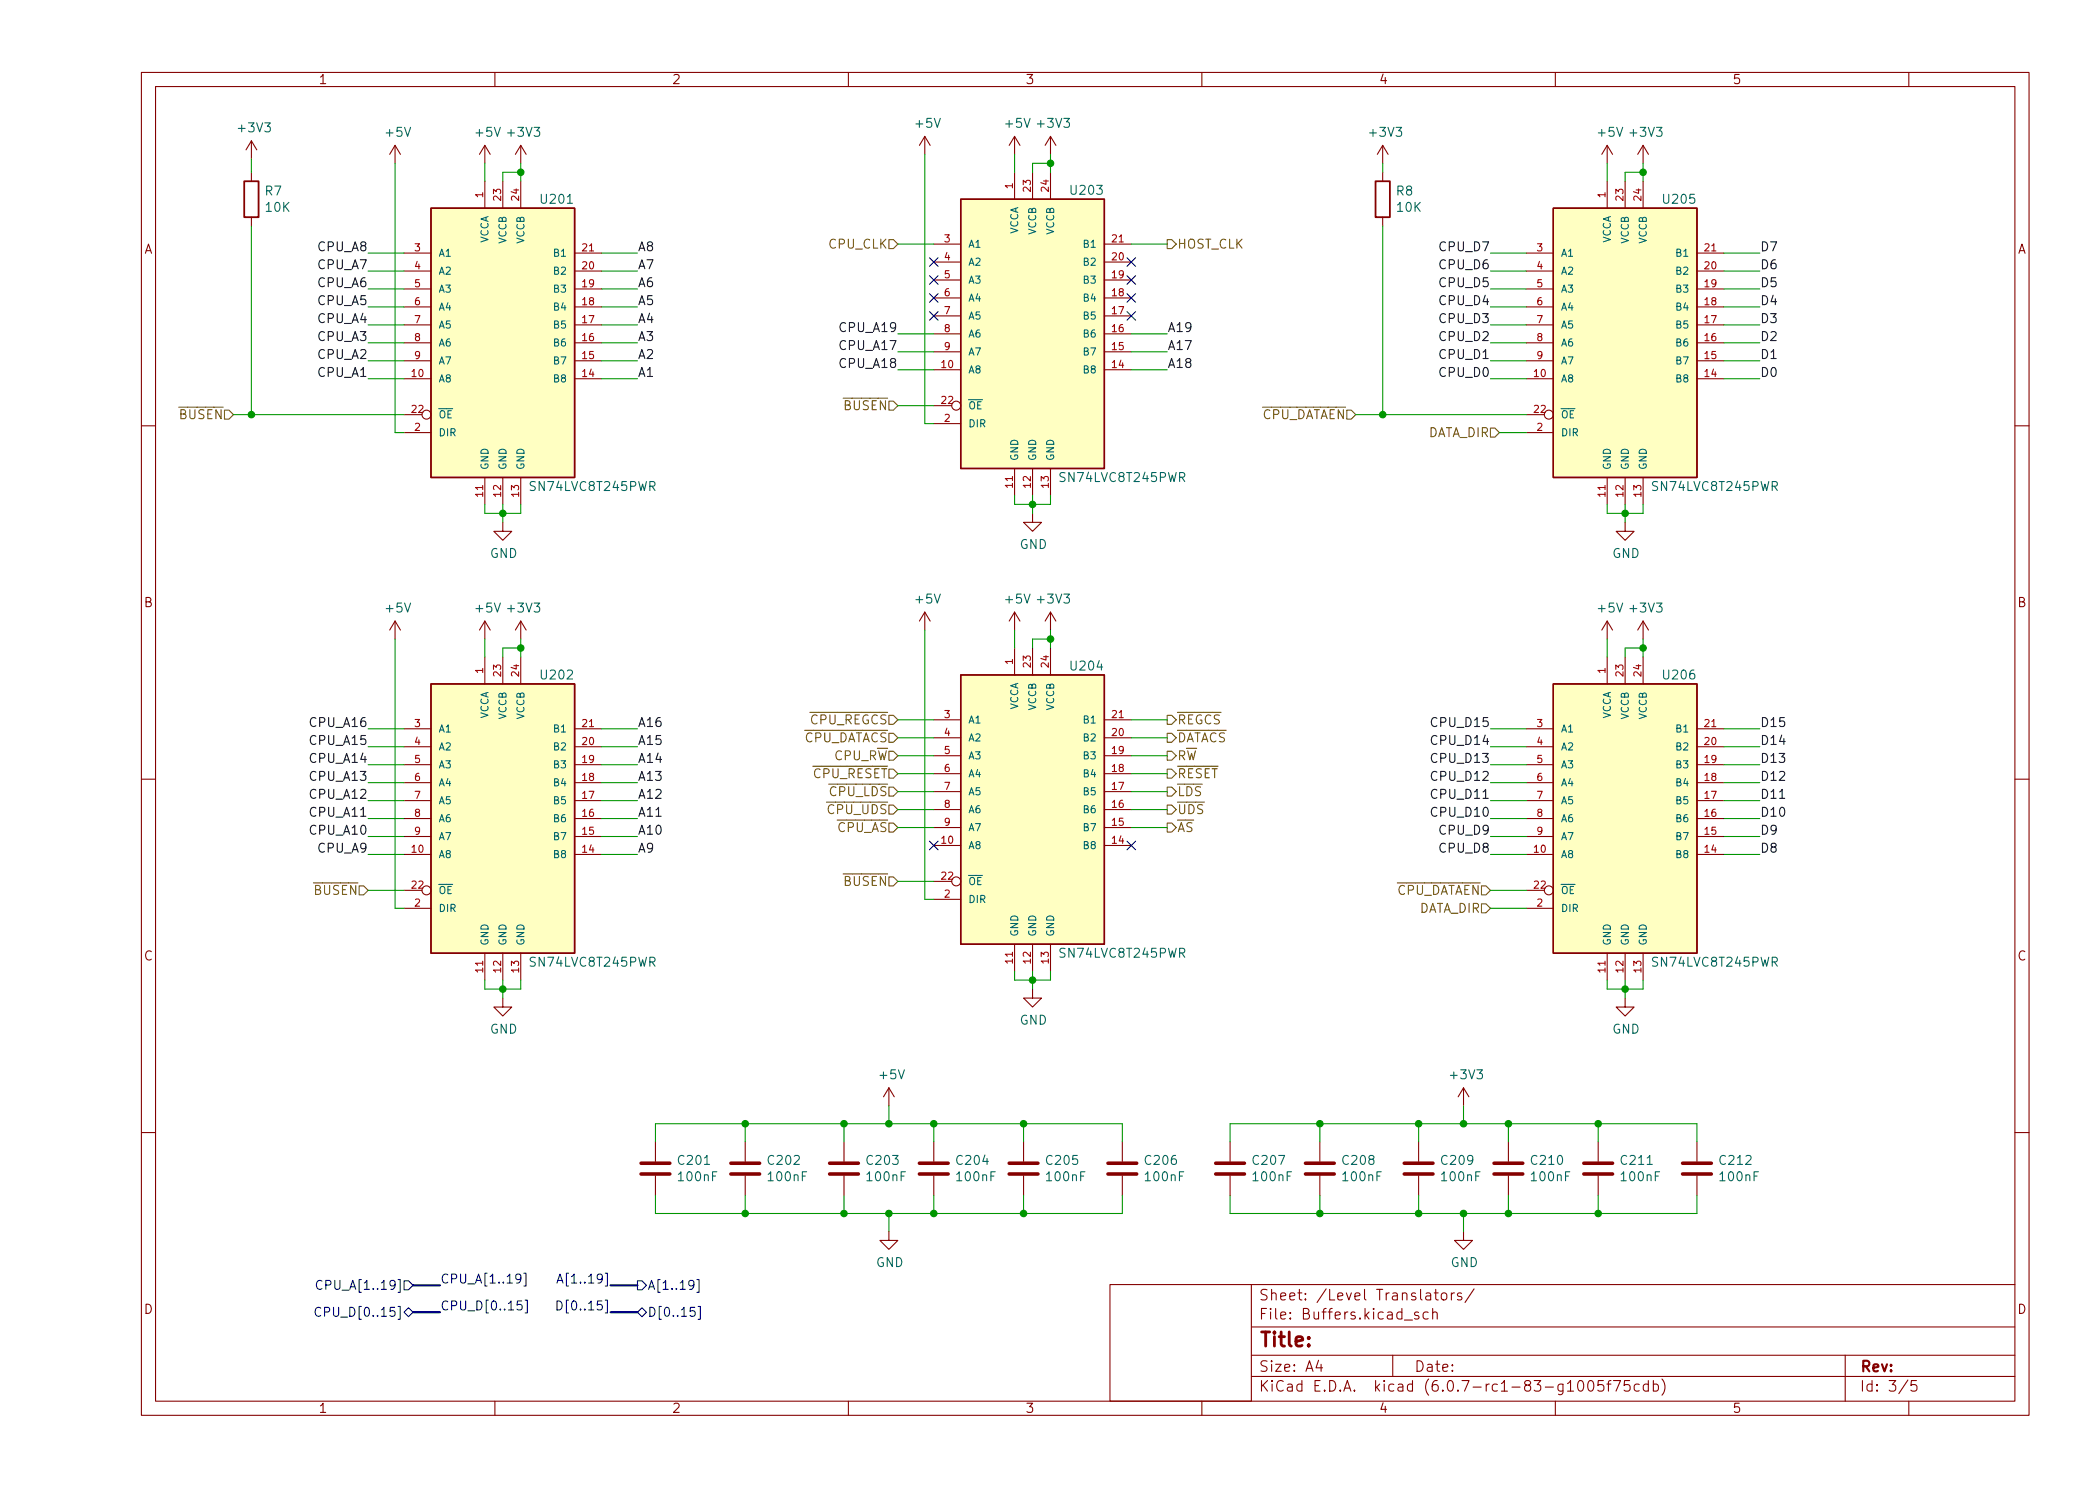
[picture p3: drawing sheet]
<svg xmlns="http://www.w3.org/2000/svg" width="297mm" height="210mm" viewBox="0 0 297 210" stroke-linecap="round" stroke-linejoin="round" font-family="sans-serif">
<g fill="none" stroke="#840000" stroke-width=".15">
<path d="M20 10.2h267v190.1h-267zM22 12.2h263v186.1h-263zM35.6 19.9l-.8 1.3M35.6 19.9v2.6M35.6 19.9l.7 1.3M70 10.2v2M120 10.2v2M130.8 19.3l-.8 1.3M130.8 19.3v2.5M130.8 19.3l.8 1.3M143.5 19.3v2.5M143.5 19.3l-.8 1.3"/>
<path d="M143.5 19.3l.8 1.3M148.6 19.3v2.5M148.6 19.3l-.8 1.3M148.6 19.3l.8 1.3M170 10.2v2M220 10.2v2M270 10.2v2M35.6 24.4v1.2M35.6 30.7v1.3M55.9 20.6l-.8 1.2M55.9 20.6v2.5M55.9 20.6l.7 1.2"/>
<path d="M57.1 38.3h3.9M57.1 35.8h3.9M68.6 20.6v2.5M68.6 25.6v3.9M68.6 20.6l-.8 1.2M68.6 20.6l.7 1.2M71.1 25.6v3.9M73.7 20.6l-.8 1.2M73.7 20.6v2.5M73.7 25.6v3.9M73.7 20.6l.7 1.2M81.3 38.3h3.8"/>
<path d="M81.3 35.8h3.8M132.1 39.6h3.8M132.1 37.1h3.8M132.1 34.5h3.8M143.5 24.4v3.8M146 24.4v3.8M148.6 24.4v3.8M156.2 39.6h3.8M156.2 37.1h3.8M156.2 34.5h3.8M195.6 20.6v2.5M195.6 24.4v1.2"/>
<path d="M195.6 30.7v1.3M195.6 20.6l-.8 1.2M195.6 20.6l.7 1.2M215.9 38.3h3.8M215.9 35.8h3.8M227.3 20.6l-.7 1.2M227.3 20.6v2.5M227.3 25.6v3.9M227.3 20.6l.8 1.2M229.9 25.6v3.9M232.4 20.6l-.8 1.2M232.4 20.6v2.5"/>
<path d="M232.4 25.6v3.9M232.4 20.6l.8 1.2M240 38.3h3.8M240 35.8h3.8M57.1 53.6h3.9M57.1 51h3.9M57.1 48.5h3.9M57.1 46h3.9M57.1 43.4h3.9M57.1 40.9h3.9M57.1 58.7h2.6M81.3 53.6h3.8"/>
<path d="M81.3 51h3.8M81.3 48.5h3.8M81.3 46h3.8M81.3 43.4h3.8M81.3 40.9h3.8M132.1 52.3h3.8M132.1 49.8h3.8M132.1 47.2h3.8M132.1 44.7h3.8M132.1 42.2h3.8M132.1 59.9h3.8M132.1 57.4h2.5"/>
<path d="M156.2 52.3h3.8M156.2 49.8h3.8M156.2 47.2h3.8M156.2 44.7h3.8M156.2 42.2h3.8M215.9 53.6h3.8M215.9 51h3.8M215.9 48.5h3.8M215.9 46h3.8M215.9 43.4h3.8M215.9 40.9h3.8M215.9 58.7h2.5"/>
<path d="M240 53.6h3.8M240 51h3.8M240 48.5h3.8M240 46h3.8M240 43.4h3.8M240 40.9h3.8M20 60.2h2M57.1 61.2h3.9M68.6 67.6v3.8M71.1 73.9v1.3h1.3l-1.3 1.2-1.3-1.2h1.3M71.1 67.6v3.8M73.7 67.6v3.8"/>
<path d="M143.5 66.3v3.8M146 72.6v1.3h1.3l-1.3 1.3-1.2-1.3h1.2M146 66.3v3.8M148.6 66.3v3.8M215.9 61.2h3.8M227.3 67.6v3.8M229.9 73.9v1.3h1.2l-1.2 1.2-1.3-1.2h1.3M229.9 67.6v3.8M232.4 67.6v3.8M285 60.2h2M55.9 87.9v2.5M55.9 87.9l-.8 1.2"/>
<path d="M55.9 87.9l.7 1.2M68.6 87.9l-.8 1.2M68.6 87.9v2.5M68.6 93v3.8M68.6 87.9l.7 1.2M71.1 93v3.8M73.7 87.9v2.5M73.7 93v3.8M73.7 87.9l-.8 1.2M73.7 87.9l.7 1.2M130.8 86.6v2.5M130.8 86.6l-.8 1.3"/>
<path d="M130.8 86.6l.8 1.3M143.5 86.6v2.5M143.5 91.7v3.8M143.5 86.6l-.8 1.3M143.5 86.6l.8 1.3M146 91.7v3.8M148.6 86.6v2.5M148.6 91.7v3.8M148.6 86.6l-.8 1.3M148.6 86.6l.8 1.3M227.3 87.9v2.5M227.3 93v3.8"/>
<path d="M227.3 87.9l-.7 1.2M227.3 87.9l.8 1.2M229.9 93v3.8M232.4 87.9v2.5M232.4 93v3.8M232.4 87.9l-.8 1.2M232.4 87.9l.8 1.2M20 110.2h2M57.1 118.4h3.9M57.1 115.8h3.9M57.1 113.3h3.9M57.1 110.7h3.9"/>
<path d="M57.1 108.2h3.9M57.1 105.7h3.9M57.1 103.1h3.9M81.3 118.4h3.8M81.3 115.8h3.8M81.3 113.3h3.8M81.3 110.7h3.8M81.3 108.2h3.8M81.3 105.7h3.8M81.3 103.1h3.8M132.1 119.6h3.8M132.1 117.1h3.8"/>
<path d="M132.1 114.5h3.8M132.1 112h3.8M132.1 109.5h3.8M132.1 106.9h3.8M132.1 104.4h3.8M132.1 101.8h3.8M156.2 119.6h3.8M156.2 117.1h3.8M156.2 114.5h3.8M156.2 112h3.8M156.2 109.5h3.8M156.2 106.9h3.8"/>
<path d="M156.2 104.4h3.8M156.2 101.8h3.8M215.9 118.4h3.8M215.9 115.8h3.8M215.9 113.3h3.8M215.9 110.7h3.8M215.9 108.2h3.8M215.9 105.7h3.8M215.9 103.1h3.8M240 118.4h3.8M240 115.8h3.8M240 113.3h3.8"/>
<path d="M240 110.7h3.8M240 108.2h3.8M240 105.7h3.8M240 103.1h3.8M285 110.2h2M57.1 120.9h3.9M57.1 128.5h3.9M57.1 126h2.6M68.6 134.9v3.8M71.1 134.9v3.8M73.7 134.9v3.8M81.3 120.9h3.8"/>
<path d="M132.1 127.2h3.8M132.1 124.7h2.5M143.5 133.6v3.8M146 139.9v1.3h1.3l-1.3 1.3-1.2-1.3h1.2M146 133.6v3.8M148.6 133.6v3.8M215.9 120.9h3.8M215.9 128.5h3.8M215.9 126h2.5M227.3 134.9v3.8M229.9 134.9v3.8M232.4 134.9v3.8"/>
<path d="M240 120.9h3.8M71.1 141.2v1.3h1.3l-1.3 1.3-1.3-1.3h1.3M125.7 153.9l-.7 1.3M125.7 153.9v2.6M125.7 153.9l.8 1.3M207 153.9l-.8 1.3M207 153.9v2.6M207 153.9l.8 1.3M229.9 141.2v1.3h1.2l-1.2 1.3-1.3-1.3h1.3M20 160.2h2M92.7 161.5v2.8M92.7 166.4v2.8"/>
<path d="M105.4 161.5v2.8M105.4 166.4v2.8M119.4 161.5v2.8M119.4 166.4v2.8M125.7 174.2v1.3h1.3l-1.3 1.3-1.2-1.3h1.2M132.1 161.5v2.8M132.1 166.4v2.8M144.8 161.5v2.8M144.8 166.4v2.8M158.7 161.5v2.8M158.7 166.4v2.8M174 161.5v2.8"/>
<path d="M174 166.4v2.8M186.7 161.5v2.8M186.7 166.4v2.8M200.7 161.5v2.8M200.7 166.4v2.8M207 174.2v1.3h1.3l-1.3 1.3-1.3-1.3h1.3M213.4 161.5v2.8M213.4 166.4v2.8M226.1 161.5v2.8M226.1 166.4v2.8M240 161.5v2.8M240 166.4v2.8"/>
<path d="M285 160.2h2M70 198.3v2M120 198.3v2M157 181.8h20v16.5h-20zM170 198.3v2M177 194.8h108M177 191.8h108M177 187.8h108M177 181.8h108M186.5 192.5l-.4 1h1M186.9 193v1M197 191.8v3"/>
<path d="M198.6 186.8h1.2M200.6 185.7l-.3-.1-.2 .2v.3l.5 .1 .1 .1-.1 .3h-.1h-.4M202 185.7l-.4-.1-.3 .3v.4l.1 .3h.2h.4M202.6 185.8a.37 .37 0 0 1 .7 0v.8M202.6 185.1v1.5M202.9 182.9h.5M203.1 182.4v1.3v.2h.3M203.9 183.1a.41 .41 0 0 1 .4-.2 .41 .41 0 0 1 .3 .3v.4a.41 .41 0 0 1-.3 .3 .41 .41 0 0 1-.4-.3zM205.3 182.9v1M205.7 182.9l-.3 .1-.1 .2M206.7 183l-.3-.1-.3 .2 .1 .3 .5 .1 .1 .1-.1 .3h-.1h-.5M208.5 182.4l-1.3 1.9"/>
<path d="M220 198.3v2M223.4 195.4a.36 .36 0 0 1 .5 .2 .77 .77 0 0 1-.4 1.2 1 1 0 0 1-.1-1.4zM224.8 195.4a.36 .36 0 0 1 .6 .2 .77 .77 0 0 1-.5 1.2 1 1 0 0 1-.1-1.4zM226.8 195.3h-.7l-.1 .7 .2-.1 .5 .1 .2 .2-.1 .5-.2 .1h-.4l-.2-.1M227.3 195.8h.6M227.9 195.3l-.3 .1-.1 .1v1.3M228.2 195.3h1l-.6 1.5M230.5 195.3h-.7l-.1 .7 .2-.1 .5 .1 .2 .2-.1 .5-.2 .1h-.4l-.2-.1M231.9 195.9l-.5-.1-.3 .3v.4l.2 .3h.1h.5M233.1 195.9l-.4-.1-.3 .3v.4l.2 .3h.1h.4M233.1 195.3v1.5M233.9 195.9l.4-.1 .3 .3v.4l-.2 .3h-.1h-.4"/>
<path d="M233.9 195.3v1.5M235.1 195.1a1.72 1.72 0 0 1 0 2.3M261 191.8v6.5M269.9 195.3l-1.3 1.9M270 198.3v2M271.1 195.3h-.7l-.1 .7 .2-.1 .5 .1 .2 .2-.1 .5-.2 .1h-.4l-.2-.1"/>
<circle cx="60.3" cy="58.7" r=".63"/>
<circle cx="135.3" cy="57.4" r=".63"/>
<circle cx="219.1" cy="58.7" r=".63"/>
<circle cx="60.3" cy="126" r=".63"/>
<circle cx="135.3" cy="124.7" r=".63"/>
<circle cx="219.1" cy="126" r=".63"/>
</g>
<g fill="none" stroke="#840000" stroke-width=".51">
<path d="M90.7 166.1h4M90.7 164.6h4M103.4 166.1h4M103.4 164.6h4M117.3 166.1h4.1M117.3 164.6h4.1M130 166.1h4.1M130 164.6h4.1M142.7 166.1h4.1M142.7 164.6h4.1M156.7 166.1h4.1M156.7 164.6h4.1"/>
<path d="M172 166.1h4M172 164.6h4M184.7 166.1h4M184.7 164.6h4M198.6 166.1h4.1M198.6 164.6h4.1M211.3 166.1h4.1M211.3 164.6h4.1M224 166.1h4.1M224 164.6h4.1M238 166.1h4.1M238 164.6h4.1"/>
</g>
<g fill="#ffffc2" stroke="#ffffc2" stroke-width=".14">
<path d="M135.9 95.5h20.3v38.1h-20.3z"/>
<path d="M219.7 29.5h20.3v38.1h-20.3z"/>
<path d="M61 29.5h20.3v38.1h-20.3z"/>
<path d="M135.9 28.2h20.3v38.1h-20.3z"/>
<path d="M219.7 96.8h20.3v38.1h-20.3z"/>
<path d="M61 96.8h20.3v38.1h-20.3z"/>
</g>
<path d="M61 29.5h20.3v38.1h-20.3zM135.9 28.2h20.3v38.1h-20.3zM219.7 29.5h20.3v38.1h-20.3zM61 96.8h20.3v38.1h-20.3zM135.9 95.5h20.3v38.1h-20.3zM219.7 96.8h20.3v38.1h-20.3z" fill="none" stroke="#840000" stroke-width=".2"/>
<path d="M34.5 25.6h2.1v5.1h-2.1zM194.6 25.6h2v5.1h-2z" fill="none" stroke="#840000" stroke-width=".25"/>
<g fill="none" stroke="#725600" stroke-width=".15">
<path d="M125.7 33.9h.7l.6 .6-.6 .7h-.7zM165.1 33.9h.6l.7 .6-.7 .7h-.6zM31.7 58h.7l.6 .7-.6 .6h-.7zM125.7 56.8h.7l.6 .6-.6 .6h-.7zM190.5 58h.6l.7 .7-.7 .6h-.6zM210.8 60.6h.7l.6 .6-.6 .6h-.7zM125.7 116.5h.7l.6 .6-.6 .6h-.7zM125.7 103.8h.7l.6 .6-.6 .6h-.7zM125.7 111.4h.7l.6 .6-.6 .6h-.7zM165.1 116.5h.6l.7 .6-.7 .6h-.6zM165.1 108.8h.6l.7 .7-.7 .6h-.6zM165.1 106.3h.6l.7 .6-.7 .7h-.6z"/>
<path d="M165.1 113.9h.6l.7 .6-.7 .7h-.6zM165.1 101.2h.6l.7 .6-.7 .7h-.6zM165.1 103.8h.6l.7 .6-.7 .6h-.6zM165.1 111.4h.6l.7 .6-.7 .6h-.6zM166.9 113.9v1l.2 .2h.4l.1-.2v-1M168.2 113.9a.64 .64 0 0 1 .7 .6 .64 .64 0 0 1-.7 .6zM170.1 113.9h-.5l-.1 .1v.3l.5 .3 .1 .3-.2 .2h-.5M50.8 125.3h.6l.7 .7-.7 .6h-.6zM125.7 124.1h.7l.6 .6-.6 .6h-.7zM209.5 127.9h.7l.6 .6-.6 .7h-.7zM209.5 125.3h.7l.6 .7-.6 .6h-.7z"/>
</g>
<g fill="none" stroke="#000084" stroke-width=".15">
<path d="M131.5 36.5l1.2 1.2M131.5 39l1.2 1.2M132.7 36.5l-1.2 1.2M132.7 39l-1.2 1.2M159.4 39l1.2 1.2M159.4 36.5l1.2 1.2M160.6 39l-1.2 1.2M160.6 36.5l-1.2 1.2M131.5 44.1l1.2 1.2M131.5 41.5l1.2 1.3M132.7 44.1l-1.2 1.2M132.7 41.5l-1.2 1.3"/>
<path d="M159.4 41.5l1.2 1.3M159.4 44.1l1.2 1.2M160.6 41.5l-1.2 1.3M160.6 44.1l-1.2 1.2M131.5 119l1.2 1.2M132.7 119l-1.2 1.2M159.4 119l1.2 1.2M160.6 119l-1.2 1.2M45.4 185.1a.51 .51 0 0 0-.7 0 .51 .51 0 0 0-.1 .6 .48 .48 0 0 0 .2 .5 .48 .48 0 0 0 .6-.1M45.5 181.3a.51 .51 0 0 0-.6 0 .51 .51 0 0 0-.1 .6 .48 .48 0 0 0 .2 .5 .48 .48 0 0 0 .5-.1M57.1 185.7l.7-.7 .6 .7-.6 .6zM57.1 181.2h.7l.6 .7-.6 .6h-.7z"/>
<path d="M73.7 180.8l-.3 .3h-.2l-.2-.3v-.3l.1-.2h.3l.2 .1a.84 .84 0 0 1-.3 1.1h-.2M73.8 184.1h-.6l-.1 .6 .2-.1h.4l.2 .2-.1 .4-.2 .1h-.3l-.2-.1M74.1 180.1h.3v1.9h-.3M74.3 184h.3v1.8h-.3M78.8 181.5l.4-1.2 .4 1.2M78.8 184.1a.64 .64 0 0 1 .7 .6 .64 .64 0 0 1-.7 .6zM78.9 181.2h.6M90.2 185.7l.6-.7 .6 .7-.6 .6zM90.2 181.2h.6l.6 .7-.6 .6h-.6zM98.1 181.7l-.2 .2h-.2l-.3-.2v-.3l.1-.2h.4l.2 .1a.84 .84 0 0 1-.3 1.1h-.3M98.3 185h-.6l-.1 .6 .2-.1h.4l.1 .2v.4l-.2 .1h-.3l-.2-.1M98.6 181h.3v1.9h-.3"/>
<path d="M98.8 184.9h.3v1.8h-.3"/>
</g>
<path d="M251.7 113h.7" fill="none" stroke="#0f0f0f" stroke-width=".15"/>
<path d="M58.4 185.7h3.8M58.4 181.9h3.8M86.4 185.7h3.8M86.4 181.9h3.8" fill="none" stroke="#000084" stroke-width=".3"/>
<g fill="none" stroke="#009600" stroke-width=".15">
<path d="M35.6 22.5v1.9M35.6 32v26.7M52.1 35.8h5M52.1 38.3h5M55.9 23.1v38.1h1.2M68.6 23.1v2.5M73.7 24.4h-2.6v1.2M73.7 23.1v2.5M85.1 35.8h5.1M85.1 38.3h5.1M127 34.5h5.1M130.8 21.8v38.1h1.3"/>
<path d="M143.5 21.8v2.6M148.6 23.1h-2.6v1.3M148.6 21.8v2.6M160 34.5h5.1M195.6 23.1v1.3M195.6 32v26.7M210.8 35.8h5.1M210.8 38.3h5.1M227.3 23.1v2.5M232.4 23.1v2.5M232.4 24.4h-2.5v1.2M243.8 35.8h5.1"/>
<path d="M243.8 38.3h5.1M33 58.7h24.1M52.1 53.6h5M52.1 48.5h5M52.1 46h5M52.1 51h5M52.1 43.4h5M52.1 40.9h5M85.1 53.6h5.1M85.1 48.5h5.1M85.1 46h5.1M85.1 51h5.1"/>
<path d="M85.1 43.4h5.1M85.1 40.9h5.1M127 52.3h5.1M127 47.2h5.1M127 49.8h5.1M127 57.4h5.1M160 52.3h5.1M160 47.2h5.1M160 49.8h5.1M191.8 58.7h24.1M210.8 53.6h5.1M210.8 48.5h5.1"/>
<path d="M210.8 46h5.1M210.8 51h5.1M210.8 43.4h5.1M210.8 40.9h5.1M243.8 53.6h5.1M243.8 48.5h5.1M243.8 46h5.1M243.8 51h5.1M243.8 43.4h5.1M243.8 40.9h5.1M68.6 71.4v1.2h5.1v-1.2M71.1 71.4v2.5"/>
<path d="M143.5 70.1v1.3h5.1v-1.3M146 70.1v2.5M212.1 61.2h3.8M227.3 71.4v1.2h5.1v-1.2M229.9 71.4v2.5M55.9 90.4v38.1h1.2M68.6 90.4v2.6M73.7 91.7h-2.6v1.3M73.7 90.4v2.6M130.8 89.1v38.1h1.3M143.5 89.1v2.6M148.6 90.4h-2.6v1.3"/>
<path d="M148.6 89.1v2.6M227.3 90.4v2.6M232.4 90.4v2.6M232.4 91.7h-2.5v1.3M52.1 113.3h5M52.1 105.7h5M52.1 108.2h5M52.1 110.7h5M52.1 115.8h5M52.1 118.4h5M52.1 103.1h5M85.1 113.3h5.1"/>
<path d="M85.1 105.7h5.1M85.1 108.2h5.1M85.1 110.7h5.1M85.1 115.8h5.1M85.1 118.4h5.1M85.1 103.1h5.1M127 114.5h5.1M127 101.8h5.1M127 106.9h5.1M127 109.5h5.1M127 112h5.1M127 117.1h5.1"/>
<path d="M127 104.4h5.1M160 114.5h5.1M160 101.8h5.1M160 106.9h5.1M160 109.5h5.1M160 112h5.1M160 117.1h5.1M160 104.4h5.1M210.8 113.3h5.1M210.8 105.7h5.1M210.8 108.2h5.1M210.8 110.7h5.1"/>
<path d="M210.8 115.8h5.1M210.8 118.4h5.1M210.8 103.1h5.1M243.8 113.3h5.1M243.8 105.7h5.1M243.8 108.2h5.1M243.8 110.7h5.1M243.8 115.8h5.1M243.8 118.4h5.1M243.8 103.1h5.1M52.1 120.9h5M52.1 126h5"/>
<path d="M68.6 138.7v1.2h5.1v-1.2M71.1 138.7v2.5M85.1 120.9h5.1M127 124.7h5.1M143.5 137.4v1.3h5.1v-1.3M146 137.4v2.5M210.8 120.9h5.1M210.8 126h5.1M210.8 128.5h5.1M227.3 138.7v1.2h5.1v-1.2M229.9 138.7v2.5M243.8 120.9h5.1"/>
<path d="M105.4 159v2.5M119.4 159v2.5M125.7 156.5v2.5M132.1 159v2.5M144.8 159v2.5M186.7 159v2.5M200.7 159v2.5M207 156.5v2.5M213.4 159v2.5M226.1 159v2.5M92.7 161.5v-2.5h66v2.5M92.7 169.2v2.5h66v-2.5"/>
<path d="M105.4 169.2v2.5M119.4 169.2v2.5M125.7 171.7v2.5M132.1 169.2v2.5M144.8 169.2v2.5M174 161.5v-2.5h66v2.5M174 169.2v2.5h66v-2.5M186.7 169.2v2.5M200.7 169.2v2.5M207 171.7v2.5M213.4 169.2v2.5M226.1 169.2v2.5"/>
</g>
<g fill="#009600" stroke="#009600" stroke-width=".15">
<circle cx="207" cy="171.7" r=".46"/>
<circle cx="213.4" cy="171.7" r=".46"/>
<circle cx="226.1" cy="171.7" r=".46"/>
<circle cx="207" cy="159" r=".46"/>
<circle cx="200.7" cy="171.7" r=".46"/>
<circle cx="200.7" cy="159" r=".46"/>
<circle cx="213.4" cy="159" r=".46"/>
<circle cx="226.1" cy="159" r=".46"/>
<circle cx="229.9" cy="139.9" r=".46"/>
<circle cx="232.4" cy="91.7" r=".46"/>
<circle cx="232.4" cy="24.4" r=".46"/>
<circle cx="229.9" cy="72.6" r=".46"/>
<circle cx="195.6" cy="58.7" r=".46"/>
<circle cx="186.7" cy="159" r=".46"/>
<circle cx="186.7" cy="171.7" r=".46"/>
<circle cx="148.6" cy="90.4" r=".46"/>
<circle cx="146" cy="71.4" r=".46"/>
<circle cx="148.6" cy="23.1" r=".46"/>
<circle cx="73.7" cy="91.7" r=".46"/>
<circle cx="125.7" cy="171.7" r=".46"/>
<circle cx="144.8" cy="159" r=".46"/>
<circle cx="146" cy="138.7" r=".46"/>
<circle cx="132.1" cy="171.7" r=".46"/>
<circle cx="144.8" cy="171.7" r=".46"/>
<circle cx="132.1" cy="159" r=".46"/>
<circle cx="125.7" cy="159" r=".46"/>
<circle cx="119.4" cy="159" r=".46"/>
<circle cx="105.4" cy="159" r=".46"/>
<circle cx="105.4" cy="171.7" r=".46"/>
<circle cx="71.1" cy="139.9" r=".46"/>
<circle cx="119.4" cy="171.7" r=".46"/>
<circle cx="73.7" cy="24.4" r=".46"/>
<circle cx="35.6" cy="58.7" r=".46"/>
<circle cx="71.1" cy="72.6" r=".46"/>
</g>
<text font-size="2.8" fill="#840000" x="178" y="190.6">Title:</text>
<g font-size="2.1" fill="#840000">
<text x="178" y="184">Sheet: /Level Translators/</text>
<text x="178" y="186.7">File: Buffers.kicad_sch</text>
<text x="178" y="196.9">KiCad E.D.A. kicad (6.0.7-rc1-83-g1005f75cdb)</text>
<text x="178" y="194.1">Size: A4</text>
<text x="200" y="194.1">Date:</text>
<text x="263" y="194.1">Rev:</text>
<text x="263" y="196.9">Id: 3/5</text>
</g>
<g font-size="1.8" fill="#840000">
<text x="45" y="11.9">1</text>
<text x="95" y="11.9">2</text>
<text x="145" y="11.9">3</text>
<text x="195" y="11.9">4</text>
<text x="245" y="11.9">5</text>
<text x="20.3" y="35.9">A</text>
<text x="285.3" y="35.9">A</text>
<text x="20.3" y="85.9">B</text>
<text x="285.3" y="85.9">B</text>
<text x="20.3" y="135.9">C</text>
<text x="285.3" y="135.9">C</text>
<text x="20.3" y="185.9">D</text>
<text x="285.3" y="185.9">D</text>
<text x="45" y="199.9">1</text>
<text x="95" y="199.9">2</text>
<text x="145" y="199.9">3</text>
<text x="195" y="199.9">4</text>
<text x="245" y="199.9">5</text>
</g>
<g font-size="1.8" fill="#006464">
<text x="33.9" y="18.7">+3V3</text>
<text x="54.7" y="19.3">+5V</text>
<text x="67.4" y="19.3">+5V</text>
<text x="72" y="19.3">+3V3</text>
<text x="129.6" y="18.1">+5V</text>
<text x="142.3" y="18.1">+5V</text>
<text x="146.9" y="18.1">+3V3</text>
<text x="193.9" y="19.3">+3V3</text>
<text x="226.1" y="19.3">+5V</text>
<text x="230.7" y="19.3">+3V3</text>
<text x="37.5" y="27.7">R7</text>
<text x="37.6" y="30">10K</text>
<text x="76.6" y="28.8">U201</text>
<text x="151.6" y="27.6">U203</text>
<text x="197.5" y="27.7">R8</text>
<text x="197.7" y="30">10K</text>
<text x="235.4" y="28.8">U205</text>
<text x="75.3" y="69.5">SN74LVC8T245PWR</text>
<text x="150.2" y="68.2">SN74LVC8T245PWR</text>
<text x="234" y="69.5">SN74LVC8T245PWR</text>
<text x="144.2" y="77.7">GND</text>
<text x="69.3" y="78.9">GND</text>
<text x="228" y="78.9">GND</text>
<text x="54.7" y="86.7">+5V</text>
<text x="67.4" y="86.7">+5V</text>
<text x="72" y="86.7">+3V3</text>
<text x="129.6" y="85.4">+5V</text>
<text x="142.3" y="85.4">+5V</text>
<text x="146.9" y="85.4">+3V3</text>
<text x="226.1" y="86.7">+5V</text>
<text x="230.7" y="86.7">+3V3</text>
<text x="151.6" y="94.9">U204</text>
<text x="76.6" y="96.1">U202</text>
<text x="235.4" y="96.1">U206</text>
<text x="75.3" y="136.8">SN74LVC8T245PWR</text>
<text x="150.2" y="135.5">SN74LVC8T245PWR</text>
<text x="234" y="136.8">SN74LVC8T245PWR</text>
<text x="69.3" y="146.2">GND</text>
<text x="144.2" y="145">GND</text>
<text x="228" y="146.2">GND</text>
<text x="124.5" y="152.7">+5V</text>
<text x="205.3" y="152.7">+3V3</text>
<text x="96" y="164.8">C201</text>
<text x="96.1" y="167.1">100nF</text>
<text x="108.7" y="164.8">C202</text>
<text x="108.8" y="167.1">100nF</text>
<text x="122.7" y="164.8">C203</text>
<text x="122.8" y="167.1">100nF</text>
<text x="135.4" y="164.8">C204</text>
<text x="135.5" y="167.1">100nF</text>
<text x="148.1" y="164.8">C205</text>
<text x="148.2" y="167.1">100nF</text>
<text x="162.1" y="164.8">C206</text>
<text x="162.1" y="167.1">100nF</text>
<text x="177.3" y="164.8">C207</text>
<text x="177.4" y="167.1">100nF</text>
<text x="190" y="164.8">C208</text>
<text x="190.1" y="167.1">100nF</text>
<text x="204" y="164.8">C209</text>
<text x="204" y="167.1">100nF</text>
<text x="216.7" y="164.8">C210</text>
<text x="216.7" y="167.1">100nF</text>
<text x="229.4" y="164.8">C211</text>
<text x="229.4" y="167.1">100nF</text>
<text x="243.4" y="164.8">C212</text>
<text x="243.4" y="167.1">100nF</text>
<text x="123.9" y="179.3">GND</text>
<text x="205.2" y="179.3">GND</text>
</g>
<g font-size="1.8" fill="#0f0f0f">
<text x="45.1" y="35.5">CPU_A8</text>
<text x="90.2" y="35.5">A8</text>
<text x="203.8" y="35.5">CPU_D7</text>
<text x="248.9" y="35.5">D7</text>
<text x="45.1" y="40.6">CPU_A6</text>
<text x="45.1" y="38.1">CPU_A7</text>
<text x="90.2" y="38.1">A7</text>
<text x="90.2" y="40.6">A6</text>
<text x="203.8" y="40.6">CPU_D5</text>
<text x="203.8" y="38.1">CPU_D6</text>
<text x="248.9" y="38.1">D6</text>
<text x="248.9" y="40.6">D5</text>
<text x="45.1" y="45.7">CPU_A4</text>
<text x="45.1" y="43.2">CPU_A5</text>
<text x="90.2" y="45.7">A4</text>
<text x="90.2" y="43.2">A5</text>
<text x="119" y="47">CPU_A19</text>
<text x="165.1" y="47">A19</text>
<text x="203.8" y="43.2">CPU_D4</text>
<text x="203.8" y="45.7">CPU_D3</text>
<text x="248.9" y="43.2">D4</text>
<text x="248.9" y="45.7">D3</text>
<text x="45.1" y="50.8">CPU_A2</text>
<text x="45.1" y="48.2">CPU_A3</text>
<text x="45.1" y="53.3">CPU_A1</text>
<text x="90.2" y="48.2">A3</text>
<text x="90.2" y="53.3">A1</text>
<text x="90.2" y="50.8">A2</text>
<text x="119" y="52.1">CPU_A18</text>
<text x="119" y="49.5">CPU_A17</text>
<text x="165.1" y="49.5">A17</text>
<text x="165.1" y="52.1">A18</text>
<text x="203.8" y="53.3">CPU_D0</text>
<text x="203.8" y="50.8">CPU_D1</text>
<text x="203.8" y="48.2">CPU_D2</text>
<text x="248.9" y="48.2">D2</text>
<text x="248.9" y="50.8">D1</text>
<text x="248.9" y="53.3">D0</text>
<text x="44.1" y="102.9">CPU_A16</text>
<text x="44.1" y="105.4">CPU_A15</text>
<text x="44.1" y="107.9">CPU_A14</text>
<text x="90.2" y="102.9">A16</text>
<text x="90.2" y="107.9">A14</text>
<text x="90.2" y="105.4">A15</text>
<text x="202.9" y="102.9">CPU_D15</text>
<text x="202.9" y="105.4">CPU_D14</text>
<text x="202.9" y="107.9">CPU_D13</text>
<text x="248.9" y="107.9">D13</text>
<text x="248.9" y="102.9">D15</text>
<text x="248.9" y="105.4">D14</text>
<text x="44.1" y="110.5">CPU_A13</text>
<text x="44.1" y="113">CPU_A12</text>
<text x="90.2" y="110.5">A13</text>
<text x="90.2" y="113">A12</text>
<text x="202.9" y="113">CPU_D11</text>
<text x="202.9" y="110.5">CPU_D12</text>
<text x="248.9" y="113">D11</text>
<text x="248.9" y="110.5">D12</text>
<text x="44.1" y="118.1">CPU_A10</text>
<text x="44.1" y="115.6">CPU_A11</text>
<text x="90.2" y="115.6">A11</text>
<text x="90.2" y="118.1">A10</text>
<text x="202.9" y="115.6">CPU_D10</text>
<text x="203.8" y="118.1">CPU_D9</text>
<text x="248.9" y="115.6">D10</text>
<text x="248.9" y="118.1">D9</text>
<text x="45.1" y="120.6">CPU_A9</text>
<text x="90.2" y="120.6">A9</text>
<text x="203.8" y="120.6">CPU_D8</text>
<text x="248.9" y="120.6">D8</text>
</g>
<g font-size="1.8" fill="#725600">
<text x="117.3" y="35.2">CPU_CLK</text>
<text x="166.5" y="35.2">HOST_CLK</text>
<text x="24.1" y="59.3">~{BUSEN}</text>
<text x="118.1" y="58">~{BUSEN}</text>
<text x="176.9" y="59.3">~{CPU_DATAEN}</text>
<text x="201.8" y="61.8">DATA_DIR</text>
<text x="112.2" y="105">~{CPU_DATACS}</text>
<text x="113.2" y="102.5">~{CPU_REGCS}</text>
<text x="116.6" y="107.6">CPU_R~{W}</text>
<text x="166.5" y="107.6">R~{W}</text>
<text x="166.5" y="102.5">~{REGCS}</text>
<text x="166.5" y="105">~{DATACS}</text>
<text x="113.6" y="110.1">~{CPU_RESET}</text>
<text x="116" y="112.6">~{CPU_LDS}</text>
<text x="166.5" y="110.1">~{RESET}</text>
<text x="166.5" y="112.6">~{LDS}</text>
<text x="115.8" y="115.2">~{CPU_UDS}</text>
<text x="117.1" y="117.7">~{CPU_AS}</text>
<text x="166.5" y="117.7">~{AS}</text>
<text x="118.1" y="125.3">~{BUSEN}</text>
<text x="43.1" y="126.6">~{BUSEN}</text>
<text x="196" y="126.6">~{CPU_DATAEN}</text>
<text x="200.5" y="129.2">DATA_DIR</text>
</g>
<g font-size="1.8" fill="#000084">
<text x="45.9" y="182.5">CPU_A[1..19]</text>
<text x="62.2" y="181.6">CPU_A[1..19]</text>
<text x="62.2" y="185.4">CPU_D[0..15]</text>
<text x="80" y="181.6">A[1..19]</text>
<text x="80" y="185.4">D[0..15]</text>
<text x="91.5" y="182.5">A[1..19]</text>
<text x="45.9" y="186.3">CPU_D[0..15]</text>
<text x="91.5" y="186.3">D[0..15]</text>
</g>
<g font-size="1.4" fill="#a90000">
<text x="68.3" y="27.9" transform="rotate(-90 68.3 27.9)">1</text>
<text x="70.9" y="28.3" transform="rotate(-90 70.9 28.3)">23</text>
<text x="73.4" y="28.3" transform="rotate(-90 73.4 28.3)">24</text>
<text x="143.3" y="26.7" transform="rotate(-90 143.3 26.7)">1</text>
<text x="145.8" y="27.1" transform="rotate(-90 145.8 27.1)">23</text>
<text x="148.3" y="27.1" transform="rotate(-90 148.3 27.1)">24</text>
<text x="227.1" y="27.9" transform="rotate(-90 227.1 27.9)">1</text>
<text x="229.6" y="28.3" transform="rotate(-90 229.6 28.3)">23</text>
<text x="232.2" y="28.3" transform="rotate(-90 232.2 28.3)">24</text>
<text x="58.7" y="35.6">3</text>
<text x="82.4" y="35.6">21</text>
<text x="133.6" y="34.3">3</text>
<text x="157.3" y="34.3">21</text>
<text x="217.4" y="35.6">3</text>
<text x="241.1" y="35.6">21</text>
<text x="58.7" y="38.1">4</text>
<text x="58.7" y="40.6">5</text>
<text x="82.4" y="40.6">19</text>
<text x="82.4" y="38.1">20</text>
<text x="133.6" y="36.8">4</text>
<text x="133.6" y="39.4">5</text>
<text x="133.6" y="41.9">6</text>
<text x="157.3" y="41.9">18</text>
<text x="157.3" y="39.4">19</text>
<text x="157.3" y="36.8">20</text>
<text x="217.4" y="38.1">4</text>
<text x="217.4" y="40.6">5</text>
<text x="241.1" y="40.6">19</text>
<text x="241.1" y="38.1">20</text>
<text x="58.7" y="43.2">6</text>
<text x="58.7" y="45.7">7</text>
<text x="82.4" y="45.7">17</text>
<text x="82.4" y="43.2">18</text>
<text x="133.6" y="44.4">7</text>
<text x="133.6" y="47">8</text>
<text x="157.3" y="47">16</text>
<text x="157.3" y="44.4">17</text>
<text x="217.4" y="43.2">6</text>
<text x="217.4" y="45.7">7</text>
<text x="241.1" y="45.7">17</text>
<text x="241.1" y="43.2">18</text>
<text x="58.3" y="53.3">10</text>
<text x="58.7" y="48.3">8</text>
<text x="58.7" y="50.8">9</text>
<text x="82.4" y="53.3">14</text>
<text x="82.4" y="50.8">15</text>
<text x="82.4" y="48.3">16</text>
<text x="133.2" y="52.1">10</text>
<text x="133.6" y="49.5">9</text>
<text x="157.3" y="52.1">14</text>
<text x="157.3" y="49.5">15</text>
<text x="217" y="53.3">10</text>
<text x="217.4" y="48.3">8</text>
<text x="217.4" y="50.8">9</text>
<text x="241.1" y="53.3">14</text>
<text x="241.1" y="50.8">15</text>
<text x="241.1" y="48.3">16</text>
<text x="58.3" y="58.4">22</text>
<text x="133.2" y="57.1">22</text>
<text x="133.6" y="59.7">2</text>
<text x="217" y="58.4">22</text>
<text x="58.7" y="61">2</text>
<text x="217.4" y="61">2</text>
<text x="68.3" y="70.2" transform="rotate(-90 68.3 70.2)">11</text>
<text x="70.9" y="70.2" transform="rotate(-90 70.9 70.2)">12</text>
<text x="73.4" y="70.2" transform="rotate(-90 73.4 70.2)">13</text>
<text x="143.3" y="69" transform="rotate(-90 143.3 69)">11</text>
<text x="145.8" y="69" transform="rotate(-90 145.8 69)">12</text>
<text x="148.3" y="69" transform="rotate(-90 148.3 69)">13</text>
<text x="227.1" y="70.2" transform="rotate(-90 227.1 70.2)">11</text>
<text x="229.6" y="70.2" transform="rotate(-90 229.6 70.2)">12</text>
<text x="232.2" y="70.2" transform="rotate(-90 232.2 70.2)">13</text>
<text x="68.3" y="95.3" transform="rotate(-90 68.3 95.3)">1</text>
<text x="70.9" y="95.6" transform="rotate(-90 70.9 95.6)">23</text>
<text x="73.4" y="95.6" transform="rotate(-90 73.4 95.6)">24</text>
<text x="143.3" y="94" transform="rotate(-90 143.3 94)">1</text>
<text x="145.8" y="94.4" transform="rotate(-90 145.8 94.4)">23</text>
<text x="148.3" y="94.4" transform="rotate(-90 148.3 94.4)">24</text>
<text x="227.1" y="95.3" transform="rotate(-90 227.1 95.3)">1</text>
<text x="229.6" y="95.6" transform="rotate(-90 229.6 95.6)">23</text>
<text x="232.2" y="95.6" transform="rotate(-90 232.2 95.6)">24</text>
<text x="133.6" y="101.6">3</text>
<text x="157.3" y="101.6">21</text>
<text x="58.7" y="102.9">3</text>
<text x="58.7" y="105.4">4</text>
<text x="58.7" y="107.9">5</text>
<text x="82.4" y="107.9">19</text>
<text x="82.4" y="105.4">20</text>
<text x="82.4" y="102.9">21</text>
<text x="133.6" y="104.1">4</text>
<text x="133.6" y="106.7">5</text>
<text x="157.3" y="106.7">19</text>
<text x="157.3" y="104.1">20</text>
<text x="217.4" y="102.9">3</text>
<text x="217.4" y="105.4">4</text>
<text x="217.4" y="107.9">5</text>
<text x="241.1" y="107.9">19</text>
<text x="241.1" y="105.4">20</text>
<text x="241.1" y="102.9">21</text>
<text x="58.7" y="110.5">6</text>
<text x="58.7" y="113">7</text>
<text x="82.4" y="113">17</text>
<text x="82.4" y="110.5">18</text>
<text x="133.6" y="109.2">6</text>
<text x="133.6" y="111.8">7</text>
<text x="157.3" y="111.8">17</text>
<text x="157.3" y="109.2">18</text>
<text x="217.4" y="110.5">6</text>
<text x="217.4" y="113">7</text>
<text x="241.1" y="113">17</text>
<text x="241.1" y="110.5">18</text>
<text x="58.7" y="115.6">8</text>
<text x="58.7" y="118.1">9</text>
<text x="82.4" y="118.1">15</text>
<text x="82.4" y="115.6">16</text>
<text x="133.2" y="119.4">10</text>
<text x="133.6" y="114.3">8</text>
<text x="133.6" y="116.8">9</text>
<text x="157.3" y="119.4">14</text>
<text x="157.3" y="116.8">15</text>
<text x="157.3" y="114.3">16</text>
<text x="217.4" y="115.6">8</text>
<text x="217.4" y="118.1">9</text>
<text x="241.1" y="118.1">15</text>
<text x="241.1" y="115.6">16</text>
<text x="58.3" y="120.6">10</text>
<text x="58.3" y="125.7">22</text>
<text x="82.4" y="120.6">14</text>
<text x="133.2" y="124.5">22</text>
<text x="217" y="120.6">10</text>
<text x="217" y="125.7">22</text>
<text x="241.1" y="120.6">14</text>
<text x="58.7" y="128.3">2</text>
<text x="133.6" y="127">2</text>
<text x="217.4" y="128.3">2</text>
<text x="68.3" y="137.6" transform="rotate(-90 68.3 137.6)">11</text>
<text x="70.9" y="137.6" transform="rotate(-90 70.9 137.6)">12</text>
<text x="73.4" y="137.6" transform="rotate(-90 73.4 137.6)">13</text>
<text x="143.3" y="136.3" transform="rotate(-90 143.3 136.3)">11</text>
<text x="145.8" y="136.3" transform="rotate(-90 145.8 136.3)">12</text>
<text x="148.3" y="136.3" transform="rotate(-90 148.3 136.3)">13</text>
<text x="227.1" y="137.6" transform="rotate(-90 227.1 137.6)">11</text>
<text x="229.6" y="137.6" transform="rotate(-90 229.6 137.6)">12</text>
<text x="232.2" y="137.6" transform="rotate(-90 232.2 137.6)">13</text>
</g>
<g font-size="1.4" fill="#006464">
<text x="69.1" y="34.5" transform="rotate(-90 69.1 34.5)">VCCA</text>
<text x="71.6" y="34.5" transform="rotate(-90 71.6 34.5)">VCCB</text>
<text x="74.2" y="34.5" transform="rotate(-90 74.2 34.5)">VCCB</text>
<text x="136.9" y="35">A1</text>
<text x="144" y="33.2" transform="rotate(-90 144 33.2)">VCCA</text>
<text x="146.6" y="33.2" transform="rotate(-90 146.6 33.2)">VCCB</text>
<text x="149.1" y="33.2" transform="rotate(-90 149.1 33.2)">VCCB</text>
<text x="153.4" y="35">B1</text>
<text x="227.8" y="34.5" transform="rotate(-90 227.8 34.5)">VCCA</text>
<text x="230.4" y="34.5" transform="rotate(-90 230.4 34.5)">VCCB</text>
<text x="232.9" y="34.5" transform="rotate(-90 232.9 34.5)">VCCB</text>
<text x="62" y="36.3">A1</text>
<text x="62" y="38.9">A2</text>
<text x="62" y="41.4">A3</text>
<text x="78.5" y="41.4">B3</text>
<text x="78.5" y="38.9">B2</text>
<text x="78.5" y="36.3">B1</text>
<text x="136.9" y="37.6">A2</text>
<text x="136.9" y="40.1">A3</text>
<text x="153.4" y="40.1">B3</text>
<text x="153.4" y="37.6">B2</text>
<text x="220.7" y="36.3">A1</text>
<text x="220.7" y="38.9">A2</text>
<text x="220.7" y="41.4">A3</text>
<text x="237.2" y="41.4">B3</text>
<text x="237.2" y="38.9">B2</text>
<text x="237.2" y="36.3">B1</text>
<text x="62" y="43.9">A4</text>
<text x="62" y="46.5">A5</text>
<text x="78.5" y="46.5">B5</text>
<text x="78.5" y="43.9">B4</text>
<text x="136.9" y="42.7">A4</text>
<text x="136.9" y="45.2">A5</text>
<text x="136.9" y="47.7">A6</text>
<text x="153.4" y="47.7">B6</text>
<text x="153.4" y="45.2">B5</text>
<text x="153.4" y="42.7">B4</text>
<text x="220.7" y="43.9">A4</text>
<text x="220.7" y="46.5">A5</text>
<text x="237.2" y="46.5">B5</text>
<text x="237.2" y="43.9">B4</text>
<text x="62" y="49">A6</text>
<text x="62" y="51.6">A7</text>
<text x="78.5" y="51.6">B7</text>
<text x="78.5" y="49">B6</text>
<text x="136.9" y="52.8">A8</text>
<text x="136.9" y="50.3">A7</text>
<text x="153.4" y="52.8">B8</text>
<text x="153.4" y="50.3">B7</text>
<text x="220.7" y="49">A6</text>
<text x="220.7" y="51.6">A7</text>
<text x="237.2" y="51.6">B7</text>
<text x="237.2" y="49">B6</text>
<text x="62" y="54.1">A8</text>
<text x="62" y="59.2">~{OE}</text>
<text x="78.5" y="54.1">B8</text>
<text x="136.9" y="57.9">~{OE}</text>
<text x="220.7" y="54.1">A8</text>
<text x="220.7" y="59.2">~{OE}</text>
<text x="237.2" y="54.1">B8</text>
<text x="62" y="61.7">DIR</text>
<text x="136.9" y="60.4">DIR</text>
<text x="144" y="65.3" transform="rotate(-90 144 65.3)">GND</text>
<text x="146.6" y="65.3" transform="rotate(-90 146.6 65.3)">GND</text>
<text x="149.1" y="65.3" transform="rotate(-90 149.1 65.3)">GND</text>
<text x="220.7" y="61.7">DIR</text>
<text x="69.1" y="66.5" transform="rotate(-90 69.1 66.5)">GND</text>
<text x="71.6" y="66.5" transform="rotate(-90 71.6 66.5)">GND</text>
<text x="74.2" y="66.5" transform="rotate(-90 74.2 66.5)">GND</text>
<text x="227.8" y="66.5" transform="rotate(-90 227.8 66.5)">GND</text>
<text x="230.4" y="66.5" transform="rotate(-90 230.4 66.5)">GND</text>
<text x="232.9" y="66.5" transform="rotate(-90 232.9 66.5)">GND</text>
<text x="69.1" y="101.8" transform="rotate(-90 69.1 101.8)">VCCA</text>
<text x="71.6" y="101.8" transform="rotate(-90 71.6 101.8)">VCCB</text>
<text x="74.2" y="101.8" transform="rotate(-90 74.2 101.8)">VCCB</text>
<text x="144" y="100.5" transform="rotate(-90 144 100.5)">VCCA</text>
<text x="146.6" y="100.5" transform="rotate(-90 146.6 100.5)">VCCB</text>
<text x="149.1" y="100.5" transform="rotate(-90 149.1 100.5)">VCCB</text>
<text x="227.8" y="101.8" transform="rotate(-90 227.8 101.8)">VCCA</text>
<text x="230.4" y="101.8" transform="rotate(-90 230.4 101.8)">VCCB</text>
<text x="232.9" y="101.8" transform="rotate(-90 232.9 101.8)">VCCB</text>
<text x="62" y="103.6">A1</text>
<text x="62" y="106.2">A2</text>
<text x="78.5" y="106.2">B2</text>
<text x="78.5" y="103.6">B1</text>
<text x="136.9" y="102.4">A1</text>
<text x="136.9" y="104.9">A2</text>
<text x="136.9" y="107.4">A3</text>
<text x="153.4" y="107.4">B3</text>
<text x="153.4" y="104.9">B2</text>
<text x="153.4" y="102.4">B1</text>
<text x="220.7" y="103.6">A1</text>
<text x="220.7" y="106.2">A2</text>
<text x="237.2" y="106.2">B2</text>
<text x="237.2" y="103.6">B1</text>
<text x="62" y="108.7">A3</text>
<text x="62" y="111.2">A4</text>
<text x="62" y="113.8">A5</text>
<text x="78.5" y="113.8">B5</text>
<text x="78.5" y="111.2">B4</text>
<text x="78.5" y="108.7">B3</text>
<text x="136.9" y="110">A4</text>
<text x="136.9" y="112.5">A5</text>
<text x="153.4" y="112.5">B5</text>
<text x="153.4" y="110">B4</text>
<text x="220.7" y="108.7">A3</text>
<text x="220.7" y="111.2">A4</text>
<text x="220.7" y="113.8">A5</text>
<text x="237.2" y="113.8">B5</text>
<text x="237.2" y="111.2">B4</text>
<text x="237.2" y="108.7">B3</text>
<text x="62" y="116.3">A6</text>
<text x="62" y="118.9">A7</text>
<text x="78.5" y="118.9">B7</text>
<text x="78.5" y="116.3">B6</text>
<text x="136.9" y="115.1">A6</text>
<text x="136.9" y="117.6">A7</text>
<text x="153.4" y="117.6">B7</text>
<text x="153.4" y="115.1">B6</text>
<text x="220.7" y="116.3">A6</text>
<text x="220.7" y="118.9">A7</text>
<text x="237.2" y="118.9">B7</text>
<text x="237.2" y="116.3">B6</text>
<text x="62" y="121.4">A8</text>
<text x="78.5" y="121.4">B8</text>
<text x="136.9" y="120.1">A8</text>
<text x="136.9" y="125.2">~{OE}</text>
<text x="153.4" y="120.1">B8</text>
<text x="220.7" y="121.4">A8</text>
<text x="237.2" y="121.4">B8</text>
<text x="62" y="129">DIR</text>
<text x="62" y="126.5">~{OE}</text>
<text x="136.9" y="127.8">DIR</text>
<text x="220.7" y="129">DIR</text>
<text x="220.7" y="126.5">~{OE}</text>
<text x="69.1" y="133.9" transform="rotate(-90 69.1 133.9)">GND</text>
<text x="71.6" y="133.9" transform="rotate(-90 71.6 133.9)">GND</text>
<text x="74.2" y="133.9" transform="rotate(-90 74.2 133.9)">GND</text>
<text x="144" y="132.6" transform="rotate(-90 144 132.6)">GND</text>
<text x="146.6" y="132.6" transform="rotate(-90 146.6 132.6)">GND</text>
<text x="149.1" y="132.6" transform="rotate(-90 149.1 132.6)">GND</text>
<text x="227.8" y="133.9" transform="rotate(-90 227.8 133.9)">GND</text>
<text x="230.4" y="133.9" transform="rotate(-90 230.4 133.9)">GND</text>
<text x="232.9" y="133.9" transform="rotate(-90 232.9 133.9)">GND</text>
</g>
</svg>
